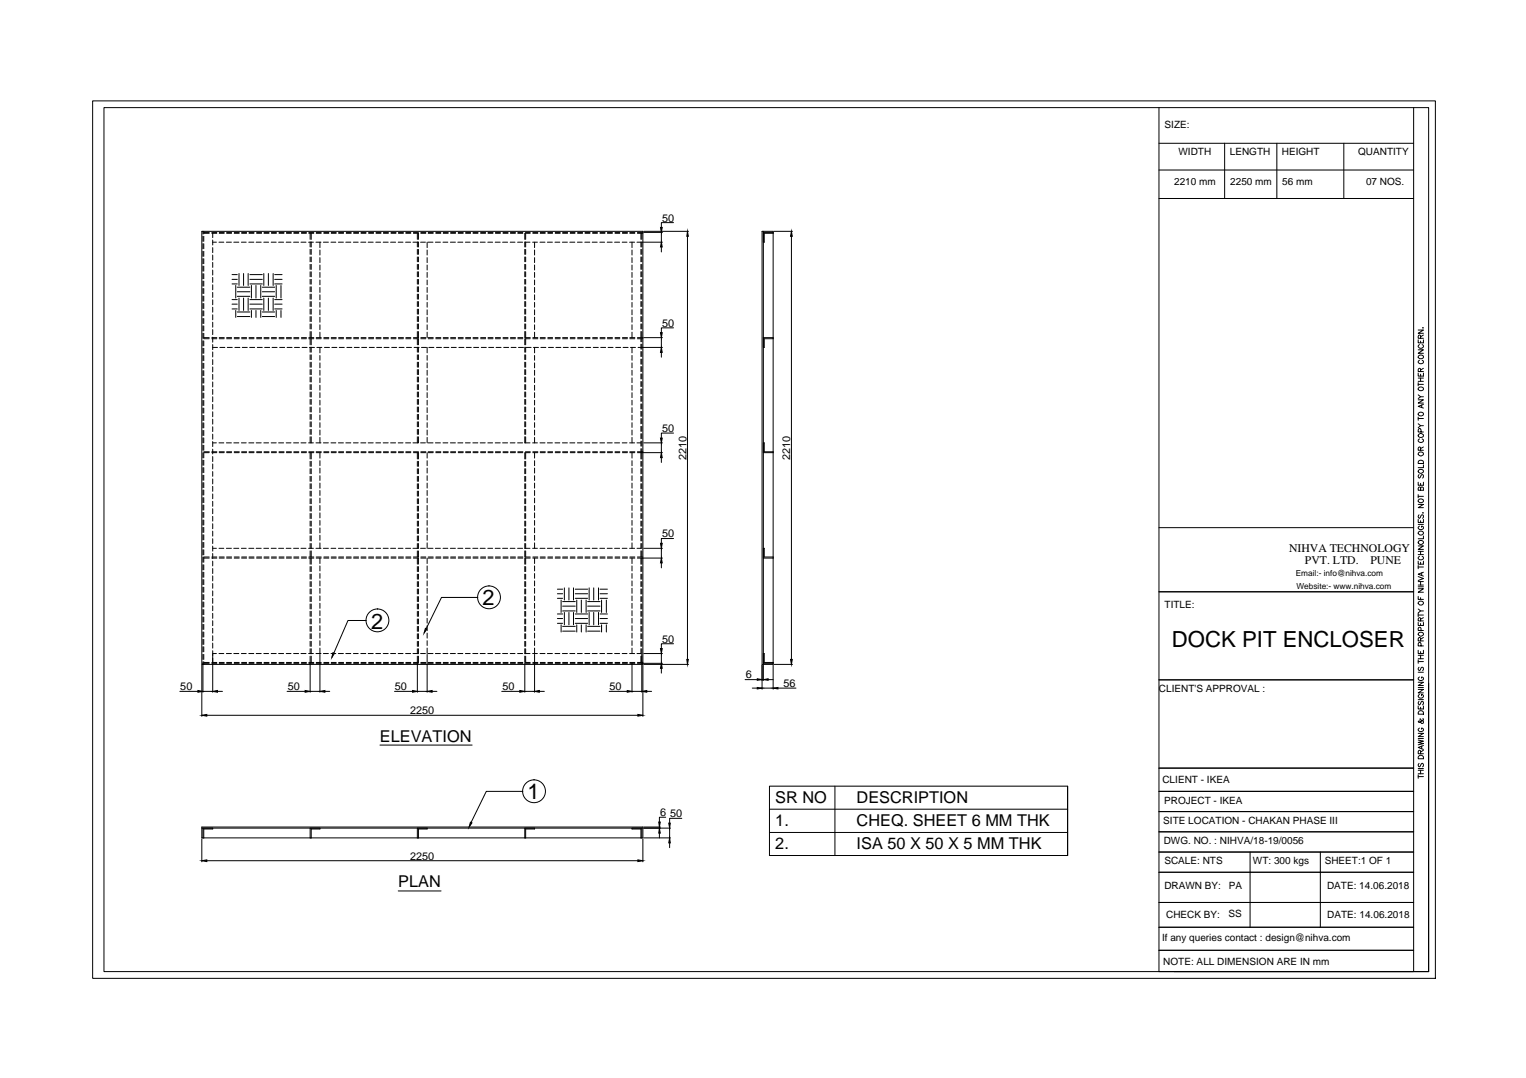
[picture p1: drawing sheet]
<svg xmlns="http://www.w3.org/2000/svg" width="297mm" height="210mm" viewBox="0 0 297 210" stroke-linecap="round" stroke-linejoin="round" font-family="sans-serif">
<!-- layer: 0 -->
<g fill="none" stroke="#000" stroke-width=".19">
<path d="M18 19.6h261.4v170.9h-261.4zM20.2 21h257.9v168.2h-257.9zM225.6 21v168.2h52.5M225.6 27.9h49.6M225.6 38.7h49.6M225.6 33.1h49.6M238.4 27.9v10.8M248.5 27.9v10.8M261.6 27.9v10.8M275.2 21v168.2M39.3 45h85.8v84.4h-85.8zM39.5 45v.6"/>
<path d="M39.5 46v1M39.5 47.5v.9M39.5 48.9v1M39.5 50.4v1M39.5 51.8v1M39.5 53.3v1M39.5 54.7v1M39.5 56.2v1M39.5 57.7v.9M39.5 59.1v1M39.7 45v.6M39.7 46v1"/>
<path d="M39.7 47.5v.9M39.7 48.9v1M39.7 50.4v1M39.7 51.8v1M39.7 53.3v1M39.7 54.7v1M39.7 56.2v1M39.7 57.7v.9M39.7 59.1v1M39.7 45.3h1M39.7 45.4h1M41.2 45.3h1"/>
<path d="M41.2 45.4h1M41.4 45.4v.9M41.4 46.7v1M41.4 48.2v1M41.4 49.7v.9M41.4 51.1v1M41.4 52.6v1M41.4 54v1M41.4 55.5v.9M41.4 56.9v1M41.4 58.4v1M41.4 59.8v1"/>
<path d="M41.4 47.2h.7M42.6 47.2h1M42.7 45.3h.9M42.7 45.4h.9M44.1 47.2h.9M44.1 45.3h1M44.1 45.4h1M45.2 55.3h1M45.2 54.4h1M45.2 59.2h1M45.2 53.5h1M45.2 58.3h1"/>
<path d="M45.5 47.2h1M45.6 45.3h1M45.6 45.4h1M45.9 55.6v2.4M46.2 57.7h2.4M46.2 56.8h2.4M46.2 55.9h2.4M46.5 53.3v2.3M46.5 58v2.5M47 47.2h.9M47 45.3h1M47 45.4h1"/>
<path d="M47.4 53.3v2.3M47.4 58v2.5M48.3 53.3v2.3M48.3 58v2.5M48.4 47.2h1M48.5 45.3h.9M48.5 45.4h.9M48.6 55.3h2.5M48.6 54.4h2.5M48.6 59.2h2.5M48.6 53.5h2.5M48.6 58.3h2.5"/>
<path d="M48.9 55.6v2.4M49.8 55.6v2.4M49.9 47.2h.9M50 45.3h.9M50 45.4h.9M50.8 55.6v2.4M51.1 57.7h2.4M51.1 56.8h2.4M51.1 55.9h2.4M51.4 47.2h.9M51.4 53.3v2.3M51.4 58v2.5"/>
<path d="M51.4 45.3h1M51.4 45.4h1M52.2 53.3v2.3M52.2 58v2.5M52.8 47.2h1M52.8 45.3h1M52.8 45.4h1M53.2 53.3v2.3M53.2 58v2.5M53.5 55.3h1.4M53.5 54.4h1.4M53.5 59.2h1.4"/>
<path d="M53.5 53.5h1.4M53.5 58.3h1.4M53.8 55.6v2.4M54.2 47.2h1M54.3 45.3h1M54.3 45.4h1M54.7 55.6v2.4M55.7 47.2h.9M55.8 45.3h.9M55.8 45.4h.9M57.2 47.2h.9M57.2 45.3h1"/>
<path d="M57.2 45.4h1M58.6 47.2h1M58.7 45.3h.9M58.7 45.4h.9M60.1 47.2h.9M60.1 45.3h1M60.1 45.4h1M60.4 45.4v1.2M60.4 47.1v1M60.4 48.6v.9M60.4 50v1M60.4 51.5v1"/>
<path d="M60.4 52.9v1M60.4 54.4v.9M60.4 55.8v1M60.4 57.3v1M60.4 58.7v1M60.6 45.4v1.2M60.6 47.1v1M60.6 48.6v.9M60.6 50v1M60.6 51.5v1M60.6 52.9v1M60.6 54.4v.9"/>
<path d="M60.6 55.8v1M60.6 57.3v1M60.6 58.7v1M61.5 47.2h1M61.6 45.3h.9M61.6 45.4h.9M62.3 47.2v1M62.3 48.7v1M62.3 50.2v.9M62.3 51.6v1M62.3 53v1M62.3 54.5v1"/>
<path d="M62.3 56v.9M62.3 57.4v1M62.3 58.9v.9M62.9 47.2h1M63 45.3h1M63 45.4h1M64.4 47.2h1M64.5 45.3h.9M64.5 45.4h.9M65.9 47.2h.9M65.9 45.3h1M65.9 45.4h1"/>
<path d="M67.3 47.2h1M67.4 45.3h1M67.4 45.4h1M68.8 47.2h.9M68.8 45.3h1M68.8 45.4h1M70.2 47.2h1M70.3 45.3h.9M70.3 45.4h.9M71.7 47.2h.9M71.8 45.3h.9M71.8 45.4h.9"/>
<path d="M73.2 47.2h.9M73.2 45.3h1M73.2 45.4h1M74.6 47.2h1M74.6 45.3h1M74.6 45.4h1M76 47.2h1M76.1 45.3h1M76.1 45.4h1M77.5 47.2h.9M77.6 45.3h.9M77.6 45.4h.9"/>
<path d="M79 47.2h.9M79 45.3h1M79 45.4h1M80.4 47.2h1M80.5 45.3h.9M80.5 45.4h.9v1.2M81.2 45.4v1.2M81.2 47.1v1M81.2 48.6v.9M81.2 50v1M81.2 51.5v1M81.2 52.9v1"/>
<path d="M81.2 54.4v.9M81.2 55.8v1M81.2 57.3v1M81.2 58.7v1M81.4 47.1v1M81.4 48.6v.9M81.4 50v1M81.4 51.5v1M81.4 52.9v1M81.4 54.4v.9M81.4 55.8v1M81.4 57.3v1"/>
<path d="M81.4 58.7v1M81.9 47.2h.9M81.9 45.3h1M81.9 45.4h1M83.1 47.2v1M83.1 48.7v1M83.1 50.2v.9M83.1 51.6v1M83.1 53v1M83.1 54.5v1M83.1 56v.9M83.1 57.4v1"/>
<path d="M83.1 58.9v.9M83.3 47.2h1M83.4 45.3h.9M83.4 45.4h.9M84.8 47.2h.9M84.8 45.3h1M84.8 45.4h1M86.2 47.2h1M86.3 45.3h.9M86.3 45.4h.9M87.7 47.2h.9M87.7 45.3h1"/>
<path d="M87.7 45.4h1M89.1 47.2h1M89.2 45.3h1M89.2 45.4h1M90.6 47.2h.9M90.6 45.3h1M90.6 45.4h1M92 47.2h1M92.1 45.3h.9M92.1 45.4h.9M93.5 47.2h.9M93.6 45.3h.9"/>
<path d="M93.6 45.4h.9M95 47.2h.9M95 45.3h1M95 45.4h1M96.4 47.2h1M96.4 45.3h1M96.4 45.4h1M97.8 47.2h1M97.9 45.3h1M97.9 45.4h1M99.3 47.2h.9M99.4 45.3h.9"/>
<path d="M99.4 45.4h.9M100.8 47.2h.9M100.8 45.3h1M100.8 45.4h1M102.2 45.4v1.2M102.2 47.1v1M102.2 48.6v.9M102.2 50v1M102.2 51.5v1M102.2 52.9v1M102.2 54.4v.9M102.2 55.8v1"/>
<path d="M102.2 57.3v1M102.2 58.7v1M102.2 47.2h1M102.3 45.3h.9M102.3 45.4h.9M102.3 45.4v1.2M102.3 47.1v1M102.3 48.6v.9M102.3 50v1M102.3 51.5v1M102.3 52.9v1M102.3 54.4v.9"/>
<path d="M102.3 55.8v1M102.3 57.3v1M102.3 58.7v1M103.7 47.2h.9M103.7 45.3h1M103.7 45.4h1M104.1 47.2v1M104.1 48.7v1M104.1 50.2v.9M104.1 51.6v1M104.1 53v1M104.1 54.5v1"/>
<path d="M104.1 56v.9M104.1 57.4v1M104.1 58.9v.9M105.1 47.2h1M105.2 45.3h.9M105.2 45.4h.9M106.6 47.2h.9M106.6 45.3h1M106.6 45.4h1M108 47.2h1M108.1 45.3h1M108.1 45.4h1"/>
<path d="M109.5 47.2h.9M109.5 45.3h1M109.5 45.4h1M110.9 47.2h1M111 45.3h.9M111 45.4h.9M112.4 47.2h.9M112.4 45.3h1M112.4 45.4h1M113.8 47.2h1M113.9 45.3h1M113.9 45.4h1"/>
<path d="M115.3 47.2h.9M115.4 45.3h.9M115.4 45.4h.9M116.8 47.2h.9M116.8 45.3h1M116.8 45.4h1M118.2 47.2h1M118.2 45.3h1M118.2 45.4h1M119.6 47.2h1M119.7 45.3h1M119.7 45.4h1"/>
<path d="M121.1 47.2h.9M121.2 45.3h.9M121.2 45.4h.9M122.6 47.2h.9M122.6 45.3h1M122.6 45.4h1M123 47.2v1M123 48.7v1M123 50.2v.9M123 51.6v1M123 53v1M123 54.5v1"/>
<path d="M123 56v.9M123 57.4v1M123 58.9v.9M124 47.2h.8M124.1 45.3h1M124.1 45.4h1M124.8 45.4v1.2M124.8 47.1v1M124.8 48.6v.9M124.8 50v1M124.8 51.5v1M124.8 52.9v1"/>
<path d="M124.8 54.4v.9M124.8 55.8v1M124.8 57.3v1M124.8 58.7v1M124.9 47.2h4M124.9 45.4v1.2M124.9 47.1v1M124.9 48.6v.9M124.9 50v1M124.9 51.5v1M124.9 52.9v1M124.9 54.4v.9"/>
<path d="M124.9 55.8v1M124.9 57.3v1M124.9 58.7v1M125.3 45h8.7M125.3 45.3h3.6M128.7 45.3v1.9M128.7 48.1v1M131.1 43.3h-2.4v1M133.8 46v82.4M148.3 45h2.2v84.4h-2.2zM148.6 45.3h1.9M148.6 45v84.4"/>
<path d="M150.5 45.4h-1.7v1.8h-.2M150.7 45h3.6M154.1 46v82.4M39.5 60.5v1M39.5 62v1M39.5 63.5v.9M39.5 64.9v1M39.5 66.4v1M39.5 67.8v1M39.5 69.3v.9M39.5 70.7v1M39.5 72.2v1"/>
<path d="M39.5 73.6v1M39.5 75.1v1M39.5 76.5v1M39.5 78v1M39.5 79.5v.9M39.7 60.5v1M39.7 62v1M39.7 63.5v.9M39.7 64.9v1M39.7 66.4v1M39.7 67.8v1M39.7 69.3v.9"/>
<path d="M39.7 70.7v1M39.7 72.2v1M39.7 73.6v1M39.7 75.1v1M39.7 76.5v1M39.7 78v1M39.7 79.5v.9M39.7 65.7h1M39.7 66h1M41.2 65.7h1M41.2 66h1M41.4 61.3v1"/>
<path d="M41.4 62.7v1M41.4 64.2v1M41.4 65.7v.9M41.4 67.1v1M41.4 68.5v1M41.4 70v1M41.4 71.5v.9M41.4 72.9v1M41.4 74.4v1M41.4 75.8v1M41.4 77.3v.9M41.4 78.7v1"/>
<path d="M41.4 67.6h.9M42.7 65.7h.9M42.7 66h.9M42.8 67.6h1M44.1 65.7h1M44.1 66h1M44.2 67.6h1M45.2 60.2h1M45.6 65.7h1M45.6 66h1M45.7 67.6h1M45.9 60.5v1.3"/>
<path d="M46.2 61.6h2.4M46.2 60.7h2.4M47 65.7h1M47 66h1M47.2 67.6h.9M48.5 65.7h.9M48.5 66h.9M48.6 67.6h1M48.6 60.2h2.5M48.9 60.5v1.3M49.8 60.5v1.3M50 65.7h.9"/>
<path d="M50 66h.9M50.1 67.6h1M50.8 60.5v1.3M51.1 61.6h2.4M51.1 60.7h2.4M51.4 65.7h1M51.4 66h1M51.5 67.6h1M52.8 65.7h1M52.8 66h1M53 67.6h.9M53.5 60.2h1.4"/>
<path d="M53.8 60.5v1.3M54.3 65.7h1M54.3 66h1M54.4 67.6h1M54.7 60.5v1.3M55.8 65.7h.9M55.8 66h.9M55.9 67.6h1M57.2 65.7h1M57.2 66h1M57.3 67.6h1M58.7 65.7h.9"/>
<path d="M58.7 66h.9M58.8 67.6h1M60.1 65.7h1M60.1 66h1M60.2 67.6h1M60.4 60.2v1M60.4 61.6v1M60.4 63.1v1M60.4 64.6v1.1M60.4 66v1.1M60.4 67.6v1M60.4 69.1v.9"/>
<path d="M60.4 70.5v1M60.4 72v.9M60.4 73.4v1M60.4 74.9v1M60.4 76.3v1M60.4 77.8v.9M60.4 79.2v1M60.6 60.2v1M60.6 61.6v1M60.6 63.1v1M60.6 64.6v1.1M60.6 66v1.1"/>
<path d="M60.6 67.6v1M60.6 69.1v.9M60.6 70.5v1M60.6 72v.9M60.6 73.4v1M60.6 74.9v1M60.6 76.3v1M60.6 77.8v.9M60.6 79.2v1M61.6 65.7h.9M61.6 66h.9M61.7 67.6h1"/>
<path d="M62.3 60.3v1M62.3 61.8v.9M62.3 63.2v1M62.3 64.7v1M62.3 67.6v1.1M62.3 69.2v.9M62.3 70.7v.9M62.3 72.1v1M62.3 73.6v.9M62.3 75v1M62.3 76.5v.9M62.3 77.9v1"/>
<path d="M62.3 79.4v.9M63 65.7h1M63 66h1M63.2 67.6h.9M64.5 65.7h.9M64.5 66h.9M64.6 67.6h1M65.9 65.7h1M65.9 66h1M66 67.6h1M67.4 65.7h1M67.4 66h1"/>
<path d="M67.5 67.6h1M68.8 65.7h1M68.8 66h1M69 67.6h.9M70.3 65.7h.9M70.3 66h.9M70.4 67.6h1M71.8 65.7h.9M71.8 66h.9M71.9 67.6h1M73.2 65.7h1M73.2 66h1"/>
<path d="M73.3 67.6h1M74.6 65.7h1M74.6 66h1M74.8 67.6h.9M76.1 65.7h1M76.1 66h1M76.2 67.6h1M77.6 65.7h.9M77.6 66h.9M77.7 67.6h1M79 65.7h1M79 66h1"/>
<path d="M79.1 67.6h1M80.5 66h.9v1.1M80.6 67.6h1M81.2 60.2v1M81.2 61.6v1M81.2 63.1v1M81.2 64.6v1.1M81.2 66v1.1M81.2 67.6v1M81.2 69.1v.9M81.2 70.5v1M81.2 72v.9"/>
<path d="M81.2 73.4v1M81.2 74.9v1M81.2 76.3v1M81.2 77.8v.9M81.2 79.2v1M81.4 64.6v1.1h-.9M81.4 60.2v1M81.4 61.6v1M81.4 63.1v1M81.4 67.6v1M81.4 69.1v.9M81.4 70.5v1"/>
<path d="M81.4 72v.9M81.4 73.4v1M81.4 74.9v1M81.4 76.3v1M81.4 77.8v.9M81.4 79.2v1M81.9 65.7h1M81.9 66h1M82 67.6h1M83.1 60.3v1M83.1 61.8v.9M83.1 63.2v1"/>
<path d="M83.1 64.7v1M83.1 67.6v1.1M83.1 69.2v.9M83.1 70.7v.9M83.1 72.1v1M83.1 73.6v.9M83.1 75v1M83.1 76.5v.9M83.1 77.9v1M83.1 79.4v.9M83.4 65.7h.9M83.4 66h.9"/>
<path d="M83.5 67.6h1M84.8 65.7h1M84.8 66h1M85 67.6h.9M86.3 65.7h.9M86.3 66h.9M86.4 67.6h1M87.7 65.7h1M87.7 66h1M87.8 67.6h1M89.2 65.7h1M89.2 66h1"/>
<path d="M89.3 67.6h1M90.6 65.7h1M90.6 66h1M90.8 67.6h.9M92.1 65.7h.9M92.1 66h.9M92.2 67.6h1M93.6 65.7h.9M93.6 66h.9M93.7 67.6h1M95 65.7h1M95 66h1"/>
<path d="M95.1 67.6h1M96.4 65.7h1M96.4 66h1M96.6 67.6h.9M97.9 65.7h1M97.9 66h1M98 67.6h1M99.4 65.7h.9M99.4 66h.9M99.5 67.6h1M100.8 65.7h1M100.8 66h1"/>
<path d="M100.9 67.6h1M102.2 60.2v1M102.2 61.6v1M102.2 63.1v1M102.2 64.6v1.1M102.2 66v1.1M102.2 67.6v1M102.2 69.1v.9M102.2 70.5v1M102.2 72v.9M102.2 73.4v1M102.2 74.9v1"/>
<path d="M102.2 76.3v1M102.2 77.8v.9M102.2 79.2v1M102.3 65.7h.9M102.3 66h.9M102.3 60.2v1M102.3 61.6v1M102.3 63.1v1M102.3 64.6v1.1M102.3 66v1.1M102.3 67.6v1M102.3 69.1v.9"/>
<path d="M102.3 70.5v1M102.3 72v.9M102.3 73.4v1M102.3 74.9v1M102.3 76.3v1M102.3 77.8v.9M102.3 79.2v1M102.4 67.6h1M103.7 65.7h1M103.7 66h1M103.8 67.6h1M104.1 60.3v1"/>
<path d="M104.1 61.8v.9M104.1 63.2v1M104.1 64.7v1M104.1 67.6v1.1M104.1 69.2v.9M104.1 70.7v.9M104.1 72.1v1M104.1 73.6v.9M104.1 75v1M104.1 76.5v.9M104.1 77.9v1M104.1 79.4v.9"/>
<path d="M105.2 65.7h.9M105.2 66h.9M105.3 67.6h1M106.6 65.7h1M106.6 66h1M106.8 67.6h.9M108.1 65.7h1M108.1 66h1M108.2 67.6h1M109.5 65.7h1M109.5 66h1M109.6 67.6h1"/>
<path d="M111 65.7h.9M111 66h.9M111.1 67.6h1M112.4 65.7h1M112.4 66h1M112.6 67.6h.9M113.9 65.7h1M113.9 66h1M114 67.6h1M115.4 65.7h.9M115.4 66h.9M115.5 67.6h1"/>
<path d="M116.8 65.7h1M116.8 66h1M116.9 67.6h1M118.2 65.7h1M118.2 66h1M118.4 67.6h.9M119.7 65.7h1M119.7 66h1M119.8 67.6h1M121.2 65.7h.9M121.2 66h.9M121.3 67.6h1"/>
<path d="M122.6 65.7h1M122.6 66h1M122.7 67.6h1M123 60.3v1M123 61.8v.9M123 63.2v1M123 64.7v1M123 67.6v1.1M123 69.2v.9M123 70.7v.9M123 72.1v1M123 73.6v.9"/>
<path d="M123 75v1M123 76.5v.9M123 77.9v1M123 79.4v.9M124.1 65.7h1M124.1 66h1M124.2 67.6h4.7M124.8 60.2v1M124.8 61.6v1M124.8 63.1v1M124.8 64.6v1.1M124.8 66v.5"/>
<path d="M124.8 67v1M124.8 68.5v.9M124.8 69.9v1M124.8 71.4v.9M124.8 72.8v1M124.8 74.3v1M124.8 75.7v1M124.8 77.2v.9M124.8 78.7v.9M124.9 60.2v1M124.9 61.6v1M124.9 63.1v1"/>
<path d="M124.9 64.6v1.1M124.9 66v.5M124.9 67v1M124.9 68.5v.9M124.9 69.9v1M124.9 71.4v.9M124.9 72.8v1M124.9 74.3v1M124.9 75.7v1M124.9 77.2v.9M124.9 78.7v.9M125.3 65.7h3.6"/>
<path d="M128.7 65.7v1.9M128.7 68.6v1M131.1 63.8h-2.4v1M148.6 65.7h1.9M150.5 66h-1.7v1.6h-.2M276.1 77.9h1l-1 .6h1M276.1 75.6a.52 .52 0 0 1 .6-.3 .52 .52 0 0 1 .3 .6 .55 .55 0 0 1-.6 .2 .55 .55 0 0 1-.3-.5zM276.1 72.6v.6h1v-.6M276.1 69.4a.52 .52 0 0 1 .6-.3 .52 .52 0 0 1 .3 .6 .55 .55 0 0 1-.6 .2 .55 .55 0 0 1-.3-.5zM276.1 68.1h1l-1 .7h1M276.1 66.2v.6h1v-.6M276.1 64.3h1l-1 .6h1"/>
<path d="M276.1 74.5v.6M276.1 76.9l.4 .4M276.1 74.8h1M276.1 74.3h1M276.1 73.6h1M276.3 70.1l-.2 .3a.49 .49 0 0 0 .5 .4 .49 .49 0 0 0 .4-.5l-.2-.2M276.3 67.1a.37 .37 0 0 0-.2 .4 .37 .37 0 0 0 .3 .3h.3a.37 .37 0 0 0 .4-.3 .37 .37 0 0 0-.3-.4M276.5 72.3v-.5l-.2-.1-.2 .2v.4h1M276.5 65.9v-.6l-.2-.1-.2 .3v.4h1M276.5 66.4v.4M276.5 72.9v.3M276.5 73.6v.7"/>
<path d="M276.7 78.9v.4M276.9 63.8h.2zM277.1 78.7l-1 .4 1 .4M277.1 77.3h-.6l-.4 .3M277.1 71.7l-.6 .4M277.1 65.2l-.6 .4M39.5 80.9v1M39.5 82.3v1M39.5 83.8v1M39.5 85.3v.9M39.5 86.7v1M39.5 88.2v1"/>
<path d="M39.5 89.6v1M39.5 91.1v.9M39.5 92.5v1M39.5 94v1M39.5 95.4v1M39.5 96.9v1M39.5 98.3v1M39.5 99.8v1M39.7 80.9v1M39.7 82.3v1M39.7 83.8v1M39.7 85.3v.9"/>
<path d="M39.7 86.7v1M39.7 88.2v1M39.7 89.6v1M39.7 91.1v.9M39.7 92.5v1M39.7 94v1M39.7 95.4v1M39.7 96.9v1M39.7 98.3v1M39.7 99.8v1M39.7 88.1h1M39.7 88h1"/>
<path d="M41.2 88.1h1M41.2 88h1M41.4 80.2v1M41.4 81.6v1M41.4 83.1v.9M41.4 84.5v1M41.4 86v1M41.4 87.5v.9M41.4 88.9v1M41.4 90.3v1M41.4 91.8v1M41.4 93.3v.9"/>
<path d="M41.4 94.7v1M41.4 96.2v.9M41.4 97.6v1M41.4 99.1v.9M41.4 86.2h.7M42.6 86.2h1M42.7 88.1h.9M42.7 88h.9M44.1 86.2h.9M44.1 88.1h1M44.1 88h1M45.5 86.2h1"/>
<path d="M45.6 88.1h1M45.6 88h1M47 86.2h.9M47 88.1h1M47 88h1M48.4 86.2h1M48.5 88.1h.9M48.5 88h.9M49.9 86.2h.9M50 88.1h.9M50 88h.9M51.4 86.2h.9"/>
<path d="M51.4 88.1h1M51.4 88h1M52.8 86.2h1M52.8 88.1h1M52.8 88h1M54.2 86.2h1M54.3 88.1h1M54.3 88h1M55.7 86.2h.9M55.8 88.1h.9M55.8 88h.9M57.2 86.2h.9"/>
<path d="M57.2 88.1h1M57.2 88h1M58.6 86.2h1M58.7 88.1h.9M58.7 88h.9M60.1 86.2h.9M60.1 88.1h1M60.1 88h1M60.4 80.7v1M60.4 82.1v1M60.4 83.6v1M60.4 85v1.2"/>
<path d="M60.4 88.1v1.3M60.4 89.8v1M60.4 91.3v.9M60.4 92.8v.9M60.4 94.2v1M60.4 95.6v1M60.4 97.1v1M60.4 98.6v.9M60.4 100v1M60.6 80.7v1M60.6 82.1v1M60.6 83.6v1"/>
<path d="M60.6 85v1.2M60.6 88.1v1.3M60.6 89.8v1M60.6 91.3v.9M60.6 92.8v.9M60.6 94.2v1M60.6 95.6v1M60.6 97.1v1M60.6 98.6v.9M60.6 100v1M61.5 86.2h1M61.6 88.1h.9"/>
<path d="M61.6 88h.9M62.3 80.8v1M62.3 82.3v.9M62.3 83.7v1M62.3 85.2v1M62.3 88.1v1.1M62.3 89.7v1M62.3 91.1v1M62.3 92.6v1M62.3 94.1v.9M62.3 95.5v1M62.3 97v.9"/>
<path d="M62.3 98.4v1M62.3 99.9v.9M62.9 86.2h1M63 88.1h1M63 88h1M64.4 86.2h1M64.5 88.1h.9M64.5 88h.9M65.9 86.2h.9M65.9 88.1h1M65.9 88h1M67.3 86.2h1"/>
<path d="M67.4 88.1h1M67.4 88h1M68.8 86.2h.9M68.8 88.1h1M68.8 88h1M70.2 86.2h1M70.3 88.1h.9M70.3 88h.9M71.7 86.2h.9M71.8 88.1h.9M71.8 88h.9M73.2 86.2h.9"/>
<path d="M73.2 88.1h1M73.2 88h1M74.6 86.2h1M74.6 88.1h1M74.6 88h1M76 86.2h1M76.1 88.1h1M76.1 88h1M77.5 86.2h.9M77.6 88.1h.9M77.6 88h.9M79 86.2h.9"/>
<path d="M79 88.1h1M79 88h1M80.4 86.2h1M80.5 88.1h.9v1.3M80.5 88h.9M81.2 80.7v1M81.2 82.1v1M81.2 83.6v1M81.2 85v1.2M81.2 88.1v1.3M81.2 89.8v1M81.2 91.3v.9"/>
<path d="M81.2 92.8v.9M81.2 94.2v1M81.2 95.6v1M81.2 97.1v1M81.2 98.6v.9M81.2 100v1M81.4 80.7v1M81.4 82.1v1M81.4 83.6v1M81.4 85v1.2M81.4 89.8v1M81.4 91.3v.9"/>
<path d="M81.4 92.8v.9M81.4 94.2v1M81.4 95.6v1M81.4 97.1v1M81.4 98.6v.9M81.4 100v1M81.9 86.2h.9M81.9 88.1h1M81.9 88h1M83.1 80.8v1M83.1 82.3v.9M83.1 83.7v1"/>
<path d="M83.1 85.2v1M83.1 88.1v1.1M83.1 89.7v1M83.1 91.1v1M83.1 92.6v1M83.1 94.1v.9M83.1 95.5v1M83.1 97v.9M83.1 98.4v1M83.1 99.9v.9M83.3 86.2h1M83.4 88.1h.9"/>
<path d="M83.4 88h.9M84.8 86.2h.9M84.8 88.1h1M84.8 88h1M86.2 86.2h1M86.3 88.1h.9M86.3 88h.9M87.7 86.2h.9M87.7 88.1h1M87.7 88h1M89.1 86.2h1M89.2 88.1h1"/>
<path d="M89.2 88h1M90.6 86.2h.9M90.6 88.1h1M90.6 88h1M92 86.2h1M92.1 88.1h.9M92.1 88h.9M93.5 86.2h.9M93.6 88.1h.9M93.6 88h.9M95 86.2h.9M95 88.1h1"/>
<path d="M95 88h1M96.4 86.2h1M96.4 88.1h1M96.4 88h1M97.8 86.2h1M97.9 88.1h1M97.9 88h1M99.3 86.2h.9M99.4 88.1h.9M99.4 88h.9M100.8 86.2h.9M100.8 88.1h1"/>
<path d="M100.8 88h1M102.2 80.7v1M102.2 82.1v1M102.2 83.6v1M102.2 85v1.2M102.2 88.1v1.3M102.2 89.8v1M102.2 91.3v.9M102.2 92.8v.9M102.2 94.2v1M102.2 95.6v1M102.2 97.1v1"/>
<path d="M102.2 98.6v.9M102.2 100v1M102.2 86.2h1M102.3 88.1h.9M102.3 88h.9M102.3 80.7v1M102.3 82.1v1M102.3 83.6v1M102.3 85v1.2M102.3 88.1v1.3M102.3 89.8v1M102.3 91.3v.9"/>
<path d="M102.3 92.8v.9M102.3 94.2v1M102.3 95.6v1M102.3 97.1v1M102.3 98.6v.9M102.3 100v1M103.7 86.2h.9M103.7 88.1h1M103.7 88h1M104.1 80.8v1M104.1 82.3v.9M104.1 83.7v1"/>
<path d="M104.1 85.2v1M104.1 88.1v1.1M104.1 89.7v1M104.1 91.1v1M104.1 92.6v1M104.1 94.1v.9M104.1 95.5v1M104.1 97v.9M104.1 98.4v1M104.1 99.9v.9M105.1 86.2h1M105.2 88.1h.9"/>
<path d="M105.2 88h.9M106.6 86.2h.9M106.6 88.1h1M106.6 88h1M108 86.2h1M108.1 88.1h1M108.1 88h1M109.5 86.2h.9M109.5 88.1h1M109.5 88h1M110.9 86.2h1M111 88.1h.9"/>
<path d="M111 88h.9M112.4 86.2h.9M112.4 88.1h1M112.4 88h1M113.8 86.2h1M113.9 88.1h1M113.9 88h1M115.3 86.2h.9M115.4 88.1h.9M115.4 88h.9M116.8 86.2h.9M116.8 88.1h1"/>
<path d="M116.8 88h1M118.2 86.2h1M118.2 88.1h1M118.2 88h1M119.6 86.2h1M119.7 88.1h1M119.7 88h1M121.1 86.2h.9M121.2 88.1h.9M121.2 88h.9M122.6 86.2h.9M122.6 88.1h1"/>
<path d="M122.6 88h1M123 80.8v1M123 82.3v.9M123 83.7v1M123 85.2v1M123 88.1v1.1M123 89.7v1M123 91.1v1M123 92.6v1M123 94.1v.9M123 95.5v1M123 97v.9"/>
<path d="M123 98.4v1M123 99.9v.9M124 86.2h.8M124.1 88.1h4.8M124.1 88h1M124.8 80.1v1M124.8 81.5v1M124.8 83v1M124.8 84.5v.9M124.8 85.9v1M124.8 87.4v.6M124.8 88.1v1.3"/>
<path d="M124.8 89.8v1M124.8 91.3v.9M124.8 92.8v.9M124.8 94.2v1M124.8 95.6v1M124.8 97.1v1M124.8 98.6v.9M124.8 100v1M124.9 80.1v1M124.9 81.5v1M124.9 83v1M124.9 84.5v.9"/>
<path d="M124.9 85.9v1M124.9 87.4v.6M124.9 88.1v1.3M124.9 89.8v1M124.9 91.3v.9M124.9 92.8v.9M124.9 94.2v1M124.9 95.6v1M124.9 97.1v1M124.9 98.6v.9M124.9 100v1M125.3 86.2h3.6"/>
<path d="M128.7 86.2v1.9M128.7 89.1v.9M131.1 84.3h-2.4v1M148.6 88.1h1.9M148.6 86.2h.2v1.8h1.7M276.1 98.2h1l-1 .6h1M276.1 97.4a.52 .52 0 0 1 .6-.3 .52 .52 0 0 1 .3 .6 .55 .55 0 0 1-.6 .2 .55 .55 0 0 1-.3-.5zM276.1 93.9v.6h1v-.6M276.1 84.7a.51 .51 0 0 1 .6-.3 .51 .51 0 0 1 .3 .6 .55 .55 0 0 1-.6 .2 .55 .55 0 0 1-.3-.5zM276.1 80.5a.52 .52 0 0 1 .6-.2 .52 .52 0 0 1 .3 .5 .55 .55 0 0 1-.6 .2 .55 .55 0 0 1-.3-.5zM276.1 81.2v.6M276.1 96.3v.6"/>
<path d="M276.1 96.6h1M276.1 82.5l.4 .4M276.1 81.5h1M276.1 91.6a.49 .49 0 0 1 .6-.2 .49 .49 0 0 1 .3 .5 .49 .49 0 0 1-.6 .2 .49 .49 0 0 1-.3-.5zM276.1 88.2a.49 .49 0 0 1 .6-.2 .49 .49 0 0 1 .3 .6 .49 .49 0 0 1-.6 .2 .49 .49 0 0 1-.3-.6zM276.2 92.4l-.1 .3 .1 .4 .5-.6h.3l.1 .3-.2 .3M276.2 89.7a.53 .53 0 0 1 .6 0 .53 .53 0 0 1 .3 .6h-1zM276.3 85.5l-.2 .2a.49 .49 0 0 0 .5 .5 .49 .49 0 0 0 .4-.6l-.2-.1M276.5 95.1l.2-.3 .3 .1 .1 .2v.4h-1l.1-.6h.3v.6M276.5 87.7v-.6l-.2-.1-.2 .2v.5h1M276.5 94.1v.4M276.6 84.1l-.1-.6h-.3l-.1 .6h1"/>
<path d="M276.9 99.9h.2zM277.1 90.5v.6h-1M277.1 82.9h-.6l-.4 .4M277.1 87l-.6 .3M39.5 101.3v.9M39.5 102.7v1M39.5 104.1v1M39.5 105.6v1M39.5 107.1v.9M39.5 108.5v1M39.5 110v1M39.5 111.4v1"/>
<path d="M39.5 112.9v.9M39.5 114.3v1M39.5 115.8v1M39.5 117.2v1M39.5 118.7v1M39.7 101.3v.9M39.7 102.7v1M39.7 104.1v1M39.7 105.6v1M39.7 107.1v.9M39.7 108.5v1M39.7 110v1"/>
<path d="M39.7 111.4v1M39.7 112.9v.9M39.7 114.3v1M39.7 115.8v1M39.7 117.2v1M39.7 118.7v1M39.7 108.7h1M39.7 108.5h1M41.2 108.7h1M41.2 108.5h1M41.4 100.5v1M41.4 102v1"/>
<path d="M41.4 103.4v1M41.4 104.9v.9M41.4 106.3v1M41.4 107.8v1M41.4 109.3v.9M41.4 110.7v1M41.4 112.1v1M41.4 113.6v1M41.4 115.1v.9M41.4 116.5v1M41.4 118v.9M41.4 119.4v1"/>
<path d="M41.4 106.8h.7M42.6 106.8h1M42.7 108.7h.9M42.7 108.5h.9M44.1 106.8h.9M44.1 108.7h1M44.1 108.5h1M45.5 106.8h1M45.6 108.7h1M45.6 108.5h1M47 106.8h.9M47 108.7h1"/>
<path d="M47 108.5h1M48.4 106.8h1M48.5 108.7h.9M48.5 108.5h.9M49.9 106.8h.9M50 108.7h.9M50 108.5h.9M51.4 106.8h.9M51.4 108.7h1M51.4 108.5h1M52.8 106.8h1M52.8 108.7h1"/>
<path d="M52.8 108.5h1M54.2 106.8h1M54.3 108.7h1M54.3 108.5h1M55.7 106.8h.9M55.8 108.7h.9M55.8 108.5h.9M57.2 106.8h.9M57.2 108.7h1M57.2 108.5h1M58.6 106.8h1M58.7 108.7h.9"/>
<path d="M58.7 108.5h.9M60.1 106.8h.9M60.1 108.7h1M60.1 108.5h1M60.4 101.5v.9M60.4 102.9v1M60.4 104.4v.9M60.4 105.8v1M60.4 107.3v1.2M60.4 108.7v1.2M60.4 110.3v1M60.4 111.8v1"/>
<path d="M60.4 113.2v1M60.4 114.7v1M60.4 116.2v.9M60.4 117.6v1M60.4 119v1M60.6 101.5v.9M60.6 102.9v1M60.6 104.4v.9M60.6 105.8v1M60.6 107.3v1.2M60.6 108.7v1.2M60.6 110.3v1"/>
<path d="M60.6 111.8v1M60.6 113.2v1M60.6 114.7v1M60.6 116.2v.9M60.6 117.6v1M60.6 119v1M61.5 106.8h1M61.6 108.7h.9M61.6 108.5h.9M62.3 101.3v1M62.3 102.8v1M62.3 104.2v1"/>
<path d="M62.3 105.7v1.1M62.3 108.7v1M62.3 110.2v1M62.3 111.7v.9M62.3 113.1v1M62.3 114.6v.9M62.3 116v1M62.3 117.5v.9M62.3 118.9v1M62.9 106.8h1M63 108.7h1M63 108.5h1"/>
<path d="M64.4 106.8h1M64.5 108.7h.9M64.5 108.5h.9M65.9 106.8h.9M65.9 108.7h1M65.9 108.5h1M67.3 106.8h1M67.4 108.7h1M67.4 108.5h1M68.8 106.8h.9M68.8 108.7h1M68.8 108.5h1"/>
<path d="M70.2 106.8h1M70.3 108.7h.9M70.3 108.5h.9M71.7 106.8h.9M71.8 108.7h.9M71.8 108.5h.9M73.2 106.8h.9M73.2 108.7h1M73.2 108.5h1M74.6 106.8h1M74.6 108.7h1M74.6 108.5h1"/>
<path d="M76 106.8h1M76.1 108.7h1M76.1 108.5h1M77.5 106.8h.9M77.6 108.7h.9M77.6 108.5h.9M79 106.8h.9M79 108.7h1M79 108.5h1M80.4 106.8h1M80.5 108.7h.9v1.2M81.2 101.5v.9"/>
<path d="M81.2 102.9v1M81.2 104.4v.9M81.2 105.8v1M81.2 107.3v1.2M81.2 108.7v1.2M81.2 110.3v1M81.2 111.8v1M81.2 113.2v1M81.2 114.7v1M81.2 116.2v.9M81.2 117.6v1M81.2 119v1"/>
<path d="M81.4 107.3v1.2h-.9M81.4 101.5v.9M81.4 102.9v1M81.4 104.4v.9M81.4 105.8v1M81.4 110.3v1M81.4 111.8v1M81.4 113.2v1M81.4 114.7v1M81.4 116.2v.9M81.4 117.6v1M81.4 119v1"/>
<path d="M81.9 106.8h.9M81.9 108.7h1M81.9 108.5h1M83.1 101.3v1M83.1 102.8v1M83.1 104.2v1M83.1 105.7v1.1M83.1 108.7v1M83.1 110.2v1M83.1 111.7v.9M83.1 113.1v1M83.1 114.6v.9"/>
<path d="M83.1 116v1M83.1 117.5v.9M83.1 118.9v1M83.3 106.8h1M83.4 108.7h.9M83.4 108.5h.9M84.8 106.8h.9M84.8 108.7h1M84.8 108.5h1M86.2 106.8h1M86.3 108.7h.9M86.3 108.5h.9"/>
<path d="M87.7 106.8h.9M87.7 108.7h1M87.7 108.5h1M89.1 106.8h1M89.2 108.7h1M89.2 108.5h1M90.6 106.8h.9M90.6 108.7h1M90.6 108.5h1M92 106.8h1M92.1 108.7h.9M92.1 108.5h.9"/>
<path d="M93 116.3h-7.1l-2.9 6.1M93.5 106.8h.9M93.6 108.7h.9M93.6 108.5h.9M95 106.8h.9M95 108.7h1M95 108.5h1M96.4 106.8h1M96.4 108.7h1M96.4 108.5h1M97.8 106.8h1M97.9 108.7h1"/>
<path d="M97.9 108.5h1M99.3 106.8h.9M99.4 108.7h.9M99.4 108.5h.9M100.8 106.8h.9M100.8 108.7h1M100.8 108.5h1M102.2 101.5v.9M102.2 102.9v1M102.2 104.4v.9M102.2 105.8v1M102.2 107.3v1.2"/>
<path d="M102.2 108.7v1.2M102.2 110.3v1M102.2 111.8v1M102.2 113.2v1M102.2 114.7v1M102.2 116.2v.9M102.2 117.6v1M102.2 119v1M102.2 106.8h1M102.3 108.7h.9M102.3 108.5h.9M102.3 101.5v.9"/>
<path d="M102.3 102.9v1M102.3 104.4v.9M102.3 105.8v1M102.3 107.3v1.2M102.3 108.7v1.2M102.3 110.3v1M102.3 111.8v1M102.3 113.2v1M102.3 114.7v1M102.3 116.2v.9M102.3 117.6v1M102.3 119v1"/>
<path d="M103.7 106.8h.9M103.7 108.7h1M103.7 108.5h1M104.1 101.3v1M104.1 102.8v1M104.1 104.2v1M104.1 105.7v1.1M104.1 108.7v1M104.1 110.2v1M104.1 111.7v.9M104.1 113.1v1M104.1 114.6v.9"/>
<path d="M104.1 116v1M104.1 117.5v.9M104.1 118.9v1M105.1 106.8h1M105.2 108.7h.9M105.2 108.5h.9M106.6 106.8h.9M106.6 108.7h1M106.6 108.5h1M108 106.8h1M108.1 108.7h1M108.1 108.5h1"/>
<path d="M108.5 116.5h1M108.5 115.6h1M108.5 114.7h1M108.5 119.5h1M109.2 116.8v2.5M109.5 106.8h.9M109.5 108.7h1M109.5 108.5h1M109.5 119h2.5M109.5 118h2.5M109.5 117.1h2.5M109.9 114.5v2.3"/>
<path d="M109.9 119.3v2.4M110.7 114.5v2.3M110.7 119.3v2.4M110.9 106.8h1M111 108.7h.9M111 108.5h.9M111.6 114.5v2.3M111.6 119.3v2.4M112 116.5h2.4M112 115.6h2.4M112 114.7h2.4M112 119.5h2.4"/>
<path d="M112.3 116.8v2.5M112.4 106.8h.9M112.4 108.7h1M112.4 108.5h1M113.2 116.8v2.5M113.8 106.8h1M113.9 108.7h1M113.9 108.5h1M114.1 116.8v2.5M114.4 119h2.4M114.4 118h2.4M114.4 117.1h2.4"/>
<path d="M114.7 114.5v2.3M114.7 119.3v2.4M115.3 106.8h.9M115.4 108.7h.9M115.4 108.5h.9M115.6 114.5v2.3M115.6 119.3v2.4M116.5 114.5v2.3M116.5 119.3v2.4M116.8 106.8h.9M116.8 108.7h1M116.8 108.5h1"/>
<path d="M116.8 116.5h1.4M116.8 115.6h1.4M116.8 114.7h1.4M116.8 119.5h1.4M117.1 116.8v2.5M118 116.8v2.5M118.2 106.8h1M118.2 108.7h1M118.2 108.5h1M119.6 106.8h1M119.7 108.7h1M119.7 108.5h1"/>
<path d="M121.1 106.8h.9M121.2 108.7h.9M121.2 108.5h.9M122.6 106.8h.9M122.6 108.7h1M122.6 108.5h1M123 101.3v1M123 102.8v1M123 104.2v1M123 105.7v1.1M123 108.7v1M123 110.2v1"/>
<path d="M123 111.7v.9M123 113.1v1M123 114.6v.9M123 116v1M123 117.5v.9M123 118.9v1M124 106.8h.8M124.1 108.7h4.8M124.1 108.5h1M124.8 101.5v.9M124.8 102.9v1M124.8 104.4v.9"/>
<path d="M124.8 105.8v1M124.8 107.3v1.2M124.8 108.7v1.2M124.8 110.3v1M124.8 111.8v1M124.8 113.2v1M124.8 114.7v1M124.8 116.2v.9M124.8 117.6v1M124.8 119v1M124.9 101.5v.9M124.9 102.9v1"/>
<path d="M124.9 104.4v.9M124.9 105.8v1M124.9 107.3v1.2M124.9 108.7v1.2M124.9 110.3v1M124.9 111.8v1M124.9 113.2v1M124.9 114.7v1M124.9 116.2v.9M124.9 117.6v1M124.9 119v1M125.3 106.8h3.6"/>
<path d="M128.7 106.8v1.9M128.7 109.6v1M131.1 104.9h-2.4v.9M148.6 108.7h1.9M148.6 106.8h.2v1.7h1.7M225.6 115.2h49.6M225.6 102.7h49.6M276.1 116.1v.6h1M276.1 114.6h1l-1 .7h1M276.1 112.3l1 .3-1 .4M276.1 109.3v.6h1v-.6M276.1 106.3h1l-1 .7h1"/>
<path d="M276.1 101.1v.6h1v-.6M276.1 110.1v.6M276.1 119.4v.7M276.1 119.8h1M276.1 118.6l.4 .4M276.1 114.3h1M276.1 113.9h1M276.1 113.2h1M276.1 110.4h1M276.1 108h1M276.1 107.4h1M276.1 102.1h1"/>
<path d="M276.1 117.2a.49 .49 0 0 1 .6-.1 .49 .49 0 0 1 .3 .5 .48 .48 0 0 1-.6 .2 .48 .48 0 0 1-.3-.6zM276.1 103.6a.49 .49 0 0 1 .6-.2 .49 .49 0 0 1 .3 .6 .48 .48 0 0 1-.6 .2 .48 .48 0 0 1-.3-.6zM276.2 105.3a.49 .49 0 0 1 .6 0 .49 .49 0 0 1 .2 .5 .48 .48 0 0 1-.6 .2 .48 .48 0 0 1-.3-.6zM276.2 100.2l-.1 .3 .1 .4 .5-.6h.3l.1 .4-.2 .2M276.3 108.3l-.2 .2a.49 .49 0 0 0 .5 .5 .49 .49 0 0 0 .4-.5l-.2-.2M276.3 102.4l-.2 .3a.49 .49 0 0 0 .5 .4 .49 .49 0 0 0 .4-.5l-.3-.2v.3M276.5 101.4v.3M276.5 107.4v.6M276.5 109.5v.4M276.5 113.2v.7M276.5 116.4v.3M276.7 111.5v.5"/>
<path d="M277.1 119h-.6l-.4 .3M277.1 111.4l-1 .4 1 .4M277.1 104.4v.5h-1M35 134.6h3.5M39.3 129.5v10M39.5 120.1v1M39.5 121.6v1M39.5 123.1v.9M39.5 124.5v1M39.5 125.9v1M39.5 127.4v1M39.5 128.9v5.9"/>
<path d="M39.5 134.6h1.9M39.7 129.2h1M39.7 129h1M39.7 120.1v1M39.7 121.6v1M39.7 123.1v.9M39.7 124.5v1M39.7 125.9v1M39.7 127.4v1M39.7 128.9v.5M40.3 139.3h83.9M41.2 129.2h1"/>
<path d="M41.2 129h1M41.4 127.3h.7M41.4 120.9v.9M41.4 122.3v1M41.4 123.8v1M41.4 125.2v1M41.4 126.7v8.1M42.3 134.6h1M42.6 127.3h1M42.7 129.2h.9M42.7 129h.9M44.1 127.3h.9"/>
<path d="M44.1 129.2h1M44.1 129h1M45.5 127.3h1M45.6 129.2h1M45.6 129h1M47 127.3h.9M47 129.2h1M47 129h1M48.4 127.3h1M48.5 129.2h.9M48.5 129h.9M49.9 127.3h.9"/>
<path d="M50 129.2h.9M50 129h.9M51.4 127.3h.9M51.4 129.2h1M51.4 129h1M52.8 127.3h1M52.8 129.2h1M52.8 129h1M54.2 127.3h1M54.3 129.2h1M54.3 129h1M55.7 127.3h.9"/>
<path d="M55.8 129.2h.9M55.8 129h.9M55.9 134.6h3.5M57.2 127.3h.9M57.2 129.2h1M57.2 129h1M58.6 127.3h1M58.7 129.2h.9M58.7 129h.9M60.1 127.3h.9M60.1 129.2h1M60.1 129h1"/>
<path d="M60.4 120.5v1M60.4 122v.9M60.4 123.4v1M60.4 124.9v1M60.4 126.3v1M60.4 127.8v1.2M60.4 129.2v5.6M60.4 134.6h1.9M60.6 120.5v1M60.6 122v.9M60.6 123.4v1M60.6 124.9v1"/>
<path d="M60.6 126.3v1M60.6 127.8v1.2M61.5 127.3h1M61.6 129.2h.9M61.6 129h.9M62.3 120.4v.9M62.3 121.8v1M62.3 123.3v.9M62.3 124.8v.9M62.3 126.2v1.1M62.3 127.4v7.4M62.9 127.3h1"/>
<path d="M63 129.2h1M63 129h1M63.2 134.6h1M64.4 127.3h1M64.5 129.2h.9M64.5 129h.9M65.9 127.3h.9M65.9 129.2h1M65.9 129h1M67.3 127.3h1M67.4 129.2h1M67.4 129h1"/>
<path d="M68.8 127.3h.9M68.8 129.2h1M68.8 129h1M70.2 127.3h1M70.3 129.2h.9M70.3 129h.9M71.3 120.8h-3.6l-2.7 6.4M71.7 127.3h.9M71.8 129.2h.9M71.8 129h.9M73.2 127.3h.9M73.2 129.2h1"/>
<path d="M73.2 129h1M74.6 127.3h1M74.6 129.2h1M74.6 129h1M76 127.3h1M76.1 129.2h1M76.1 129h1M76.8 134.6h3.5M77.5 127.3h.9M77.6 129.2h.9M77.6 129h.9M79 127.3h.9"/>
<path d="M79 129.2h1M79 129h1M80.4 127.3h1M80.5 129.2h.9M81.2 120.5v1M81.2 122v.9M81.2 123.4v1M81.2 124.9v1M81.2 126.3v1M81.2 127.8v1.2M81.2 129.2v5.6M81.2 134.6h1.9"/>
<path d="M81.4 127.8v1.2h-.9M81.4 120.5v1M81.4 122v.9M81.4 123.4v1M81.4 124.9v1M81.4 126.3v1M81.9 127.3h.9M81.9 129.2h1M81.9 129h1M83.1 120.4v.9M83.1 121.8v1M83.1 123.3v.9"/>
<path d="M83.1 124.8v.9M83.1 126.2v1.1M83.1 127.4v7.4M83.3 127.3h1M83.4 129.2h.9M83.4 129h.9M84.1 134.6h.9M84.8 127.3h.9M84.8 129.2h1M84.8 129h1M86.2 127.3h1M86.3 129.2h.9"/>
<path d="M86.3 129h.9M87.7 127.3h.9M87.7 129.2h1M87.7 129h1M89.1 127.3h1M89.2 129.2h1M89.2 129h1M90.6 127.3h.9M90.6 129.2h1M90.6 129h1M92 127.3h1M92.1 129.2h.9"/>
<path d="M92.1 129h.9M93.5 127.3h.9M93.6 129.2h.9M93.6 129h.9M95 127.3h.9M95 129.2h1M95 129h1M96.4 127.3h1M96.4 129.2h1M96.4 129h1M97.7 134.6h3.5M97.8 127.3h1"/>
<path d="M97.9 129.2h1M97.9 129h1M99.3 127.3h.9M99.4 129.2h.9M99.4 129h.9M100.8 127.3h.9M100.8 129.2h1M100.8 129h1M102.2 120.5v1M102.2 122v.9M102.2 123.4v1M102.2 124.9v1"/>
<path d="M102.2 126.3v1M102.2 127.8v1.2M102.2 129.2v5.6M102.2 134.6h1.9M102.2 127.3h1M102.3 129.2h.9M102.3 129h.9M102.3 120.5v1M102.3 122v.9M102.3 123.4v1M102.3 124.9v1M102.3 126.3v1"/>
<path d="M102.3 127.8v1.2M103.7 127.3h.9M103.7 129.2h1M103.7 129h1M104.1 120.4v.9M104.1 121.8v1M104.1 123.3v.9M104.1 124.8v.9M104.1 126.2v1.1M104.1 127.4v7.4M105 134.6h1M105.1 127.3h1"/>
<path d="M105.2 129.2h.9M105.2 129h.9M106.6 127.3h.9M106.6 129.2h1M106.6 129h1M108 127.3h1M108.1 129.2h1M108.1 129h1M108.5 121.4h1M108.5 120.4h1M109.2 121.7v1.4M109.5 127.3h.9"/>
<path d="M109.5 129.2h1M109.5 129h1M109.5 122.9h2.5M109.5 122h2.5M110.9 127.3h1M111 129.2h.9M111 129h.9M112 121.4h2.4M112 120.4h2.4M112.3 121.7v1.4M112.4 127.3h.9M112.4 129.2h1"/>
<path d="M112.4 129h1M113.2 121.7v1.4M113.8 127.3h1M113.9 129.2h1M113.9 129h1M114.1 121.7v1.4M114.4 122.9h2.4M114.4 122h2.4M115.3 127.3h.9M115.4 129.2h.9M115.4 129h.9M116.8 127.3h.9"/>
<path d="M116.8 129.2h1M116.8 129h1M116.8 121.4h1.4M116.8 120.4h1.4M117.1 121.7v1.4M118 121.7v1.4M118.2 127.3h1M118.2 129.2h1M118.2 129h1M118.6 134.6h3.5M119.6 127.3h1M119.7 129.2h1"/>
<path d="M119.7 129h1M121.1 127.3h.9M121.2 129.2h.9M121.2 129h.9M122.6 127.3h.9M122.6 129.2h1M122.6 129h1M123 120.4v.9M123 121.8v1M123 123.3v.9M123 124.8v.9M123 126.2v1.1"/>
<path d="M123 129.2v5.6M123 134.6h1.9M124 127.3h.8M124.1 129.2h4.8M124.1 129h1M124.8 120.5v1M124.8 122v.9M124.8 123.4v1M124.8 124.9v1M124.8 126.3v1M124.8 127.8v1.2M124.9 120.5v1"/>
<path d="M124.9 122v.9M124.9 123.4v1M124.9 124.9v1M124.9 126.3v1M124.9 127.4v7.4M125.1 129.5v10M125.3 129.4h8.7M125.3 127.3h3.6M125.9 134.6h.9M128.7 127.3v1.9M128.7 130.1v1M131.1 125.3h-2.4v1"/>
<path d="M145 132.3h2.4M146.4 134h1M148.3 129.5v4.7M148.3 134h2.2M148.3 132.3h.3M148.6 129.2h1.9M148.6 127.3h.2v1.7h1.7M148.6 129.5v3M149.5 132.3h1M150.5 129.5v4.7M150.7 129.4h3.6M151.4 134h3.5"/>
<path d="M225.6 132.4h49.6M276.1 137.5v.5h1v-.5M276.1 134.2h1l-1 .7h1M276.1 132.8h1l-1 .7h1M276.1 126.6v.7h1v-.7M276.1 121.2v.6h1v-.6M276.1 128.5v.7M276.1 136.2h1M276.1 133.9h1M276.1 130.9h1M276.1 128.8h1M276.1 128.3h1"/>
<path d="M276.1 127.6h1M276.1 123.3a.49 .49 0 0 1 .6-.2 .49 .49 0 0 1 .3 .6 .49 .49 0 0 1-.6 .1 .49 .49 0 0 1-.3-.5zM276.2 138.5h.7l.2 .6h-1zM276.2 136.6l-.1 .2 .1 .4h.2l.3-.6 .3 .1 .1 .3-.2 .2M276.2 129.9l-.1 .3 .1 .4 .2-.1 .3-.5h.3l.1 .3-.2 .3M276.3 135.2a.37 .37 0 0 0-.2 .4 .37 .37 0 0 0 .3 .3h.3a.36 .36 0 0 0 .4-.3 .36 .36 0 0 0-.4-.4v.3M276.3 131.8l-.2 .2a.49 .49 0 0 0 .5 .5 .49 .49 0 0 0 .4-.5l-.3-.2v.2M276.5 140l-.1 .1 .6 .3 .1 .3-.3 .2-.5-.5-.2 .1v.1a1.06 1.06 0 0 0 1-.6h-.2M276.5 124.8v-.6l-.2-.1-.2 .3v.4h1M276.5 120.9v-.5l-.2-.1-.2 .2v.4h1M276.5 121.4v.4M276.5 126.9v.4"/>
<path d="M276.5 127.6v.7M276.5 137.7v.3M276.6 125.8l-.1-.6-.3-.1-.1 .7h1M276.6 122.8l-.1-.6h-.3l-.1 .6h1M277.1 124.1l-.6 .4M277.1 120.3l-.6 .3M278.1 133.1v56.1M74 145.1h17.9M101.8 154.1h-7.1l-3 6M129.6 159.1h-1.2v1M132.7 159.3h-2.4v1M149.8 153.1h58v13.5h-58z"/>
<path d="M149.8 157.6h58M162.5 153.1v13.5M207.8 153.1v13.5M225.6 149.6h49.6M225.6 154.1h49.6M225.6 158h49.6M276.1 144.1l1 .2-1 .3 1 .2-1 .2M276.1 142.8h1l-1 .6h1M276.1 151.2h1M276.1 150.9v.7M276.1 150.7h1M276.1 150h1"/>
<path d="M276.1 149.6h1M276.1 143.8h1M276.1 147.3a.53 .53 0 0 1 1 .1v.3h-1zM276.2 148.6l-.1 .3 .1 .4 .2-.1 .4-.6 .2 .2 .1 .3-.2 .2M276.3 141.8l-.2 .2a.49 .49 0 0 0 .5 .5 .49 .49 0 0 0 .4-.6l-.3-.1v.2M276.5 146.8v-.6l-.2-.1-.2 .2v.5h1M276.5 150v.7M276.7 145.3v.5M277.1 145.2l-1 .3 1 .4M277.1 146.1l-.6 .3M39.3 161h85.8v2.2h-85.8zM39.3 163.4v4.4"/>
<path d="M39.3 161.2h85.8M39.5 161.2v2M40.3 167.6h83.9M41.4 161.2v.2h-1.7v1.8M60.4 161.2v2M62.3 161.2v.2h-1.7v1.8M77.5 173.5h8.4M81.2 161.2v2M83.1 161.2v.2h-1.7v1.8M102.2 161.2v2M104.1 161.2v.2h-1.8v1.8M123 161.2v.2h1.8v1.8"/>
<path d="M124.9 161.2v2M125.1 163.4v4.4M125.3 161h3.3M125.3 161.2h5.2M125.3 163.2h5.2M128.4 161v.2M128.4 162.2v1M130.3 161.2v2M130.3 164.1v1M149.8 162.1h58M225.6 162h49.6M225.6 165.9h49.6"/>
<path d="M225.6 169.8h49.6M225.6 175.7h49.6M243.3 165.9v14.7M257 165.9v14.7M225.6 180.6h49.6M225.6 185h49.6"/>
<circle cx="95.2" cy="116.3" r="2.22"/>
<circle cx="73.5" cy="120.8" r="2.22"/>
<circle cx="103.9" cy="154.1" r="2.22"/>
</g>
<g fill="#000" stroke="#000" stroke-width=".19">
<path d="M128.7 47.2l.2 .9h-.3zM128.6 44.3h.3l-.2 1zM133.8 45l.2 1h-.3zM154.1 45l.1 1h-.3zM128.7 67.6l.2 1h-.3zM128.6 64.8h.3l-.2 .9zM128.7 88.1l.2 1h-.3zM128.6 85.3h.3l-.2 .9zM128.7 108.7l.2 .9h-.3zM128.6 105.8h.3l-.2 1zM38.5 134.5l1 .1-1 .2zM39.3 139.3l1-.2v.3z"/>
<path d="M41.4 134.6l.9-.1v.3zM59.4 134.5l1 .1-1 .2zM62.3 134.6l.9-.1v.3zM64.8 127.1l.3 .1-.5 .8zM80.3 134.5l.9 .1-.9 .2zM82.8 122.3l.3 .2-.5 .8zM83.1 134.6l1-.1v.3zM101.2 134.5l1 .1-1 .2zM104.1 134.6l.9-.1v.3zM122.1 134.5l.9 .1-.9 .2zM124.2 139.1l.9 .2-.9 .1zM124.9 134.6l1-.1v.3z"/>
<path d="M128.7 129.2l.2 .9h-.3zM128.6 126.3h.3l-.2 1zM133.7 128.4h.3l-.2 1zM147.4 133.9l.9 .1-.9 .2zM147.4 132.2l.9 .1-.9 .2zM148.6 132.3l.9-.1v.3zM150.5 134l.9-.1v.3zM153.9 128.4h.3l-.1 1zM39.3 167.6l1-.2v.4zM91.6 160.1l.3 .1-.6 .8zM124.2 167.4l.9 .2-.9 .2zM128.4 161.2l.1 1h-.3z"/>
<path d="M128.2 160.1h.3l-.1 .9zM130.3 163.2l.2 .9h-.3zM130.2 160.3h.3l-.2 .9z"/>
</g>
<text font-size="4.3" x="228.1" y="125.9">DOCK PIT ENCLOSER</text>
<g font-size="4.2">
<text x="93.9" y="117.9">2</text>
<text x="72.2" y="122.4">2</text>
<text x="102.7" y="155.7">1</text>
</g>
<g font-size="3.2">
<text x="74" y="144.4">ELEVATION</text>
<text x="150.9" y="156.4">SR NO</text>
<text x="150.9" y="160.9">1.</text>
<text x="166.8" y="156.4">DESCRIPTION</text>
<text x="166.8" y="160.9">CHEQ. SHEET 6 MM THK</text>
<text x="150.9" y="165.4">2.</text>
<text x="166.8" y="165.4">ISA 50 X 50 X 5 MM THK</text>
<text x="77.5" y="172.8">PLAN</text>
</g>
<g font-size="2.3">
<text x="250.9" y="107.4">NIHVA TECHNOLOGY</text>
<text x="254" y="109.9">PVT. LTD.</text>
<text x="266.8" y="109.9">PUNE</text>
</g>
<g font-size="2.1">
<text x="128.9" y="43.1">50</text>
<text x="128.9" y="63.6">50</text>
<text x="128.9" y="84.1">50</text>
<text x="133.6" y="89.5" transform="rotate(-90 133.6 89.5)">2210</text>
<text x="153.8" y="89.5" transform="rotate(-90 153.8 89.5)">2210</text>
<text x="128.9" y="104.6">50</text>
<text x="128.9" y="125.1">50</text>
<text x="35.1" y="134.4">50</text>
<text x="56" y="134.4">50</text>
<text x="76.9" y="134.4">50</text>
<text x="97.8" y="134.4">50</text>
<text x="118.7" y="134.4">50</text>
<text x="145.2" y="132.1">6</text>
<text x="152.5" y="133.8">56</text>
<text x="79.8" y="139.1">2250</text>
<text x="128.5" y="158.9">6</text>
<text x="130.4" y="159.1">50</text>
<text x="79.8" y="167.4">2250</text>
</g>
<g font-size="1.9">
<text x="226.7" y="24.9">SIZE:</text>
<text x="229.4" y="30.2">WIDTH</text>
<text x="239.4" y="30.3">LENGTH</text>
<text x="249.5" y="30.3">HEIGHT</text>
<text x="264.4" y="30.3">QUANTITY</text>
<text x="228.6" y="36.1">2210 mm</text>
<text x="239.5" y="36.1">2250 mm</text>
<text x="249.6" y="36.1">56 mm</text>
<text x="265.9" y="36.1">07 NOS.</text>
<text x="226.7" y="118.4">TITLE:</text>
<text x="225.6" y="134.7">CLIENT'S APPROVAL :</text>
<text x="226.3" y="152.4">CLIENT - IKEA</text>
<text x="226.4" y="160.5">SITE LOCATION - CHAKAN PHASE III</text>
<text x="226.6" y="156.6">PROJECT - IKEA</text>
<text x="226.5" y="164.4">DWG. NO. : NIHVA/18-19/0056</text>
<text x="226.7" y="168.2">SCALE: NTS</text>
<text x="226.7" y="173.1">DRAWN BY:</text>
<text x="239.2" y="173.1">PA</text>
<text x="243.9" y="168.1">WT: 300 kgs</text>
<text x="257.9" y="168.2">SHEET:1 OF 1</text>
<text x="258.3" y="173.2">DATE: 14.06.2018</text>
<text x="227" y="178.7">CHECK BY:</text>
<text x="239.1" y="178.6">SS</text>
<text x="258.4" y="178.8">DATE: 14.06.2018</text>
<text x="226.2" y="183.2">If any queries contact : design@nihva.com</text>
<text x="226.4" y="187.8">NOTE: ALL DIMENSION ARE IN mm</text>
</g>
<g font-size="1.6">
<text x="252.2" y="112.2">Email:- info@nihva.com</text>
<text x="252.3" y="114.6">Website:- www.nihva.com</text>
</g>
</svg>
